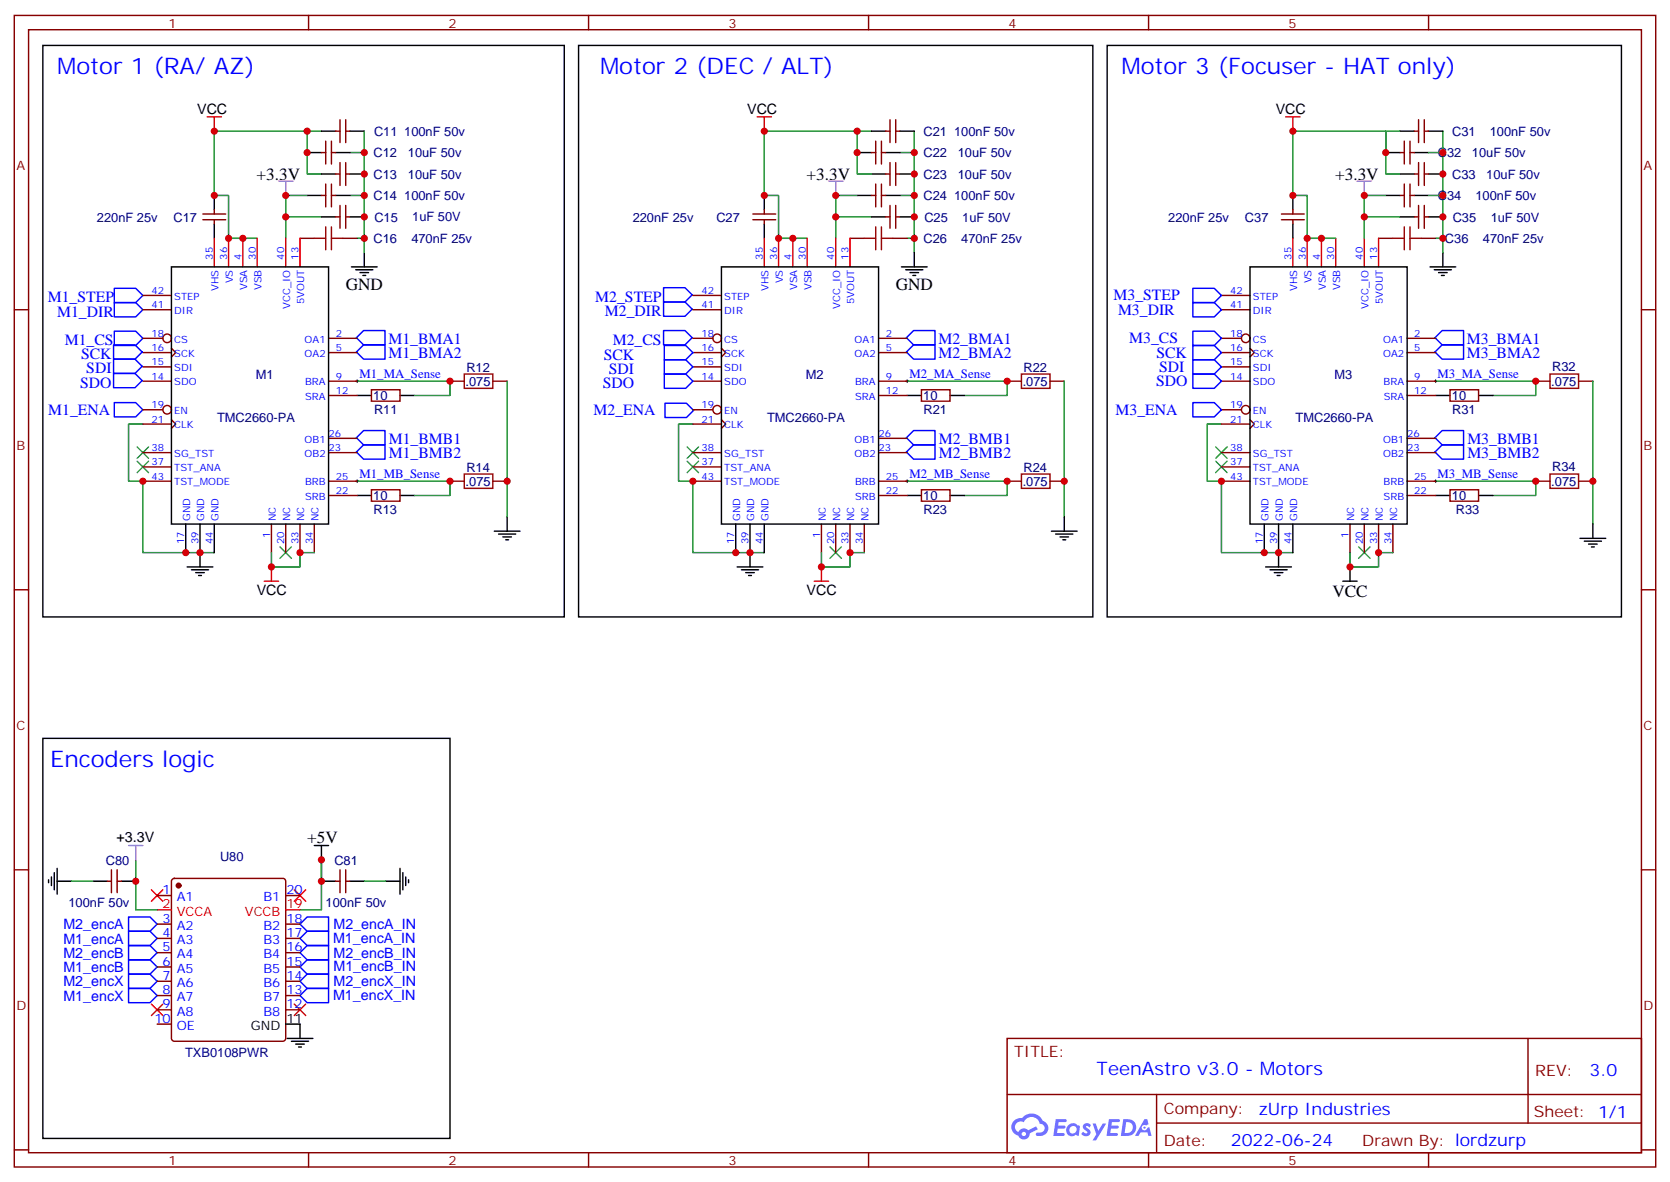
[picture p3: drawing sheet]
<svg xmlns="http://www.w3.org/2000/svg" width="412mm" height="292mm" viewBox="0 0 412 292" stroke-linecap="round" stroke-linejoin="round" font-family="sans-serif">
<g fill="none" stroke="#870000" stroke-width=".35">
<path d="M3.5 3.8h405.4v284.3h-405.4zM7.1 7.3h398.2v277.3h-398.2zM76.2 3.8v3.5M145.3 3.8v3.5M214.5 3.8v3.5M283.6 3.8v3.5M352.8 3.8v3.5M3.5 76.5h3.6M405.3 76.5h3.6M3.5 145.6h3.6M405.3 145.6h3.6M3.5 214.8h3.6"/>
<path d="M405.3 214.8h3.6M248.7 256.4h156.6v28.2h-156.6zM377.3 256.4v20.9M248.7 270.2h156.5M285.6 277.3h119.6M285.6 270.2v14.2M3.5 283.9h3.6M76.2 284.6v3.5M145.3 284.6v3.5M214.5 284.6v3.5M283.6 284.6v3.5M352.8 284.6v3.5"/>
<path d="M405.3 283.9h3.6"/>
</g>
<g fill="#5487ff">
<path d="M267.7 277.6a1.22 1.22 0 0 1 1.7 .2l-.4 .6a.47 .47 0 0 0-.3-.4 .47 .47 0 0 0-.5 .2v.1a1.3 1.3 0 0 1 1 1.7 1.39 1.39 0 0 1-2.2 0l.5-.6 .7 .5a.29 .29 0 0 0 .3-.3 .29 .29 0 0 0-.2-.3 1.04 1.04 0 0 1-.6-1.7z"/>
<path d="M260.7 276.3h2.4a.37 .37 0 0 1 .3 .4 .37 .37 0 0 1-.3 .4h-1.7l-.1 .8h1.5l.3 .4-.3 .4h-1.6l-.2 1.1h1.6a.36 .36 0 0 1 .3 .3 .36 .36 0 0 1-.3 .4h-2.5z"/>
<path d="M273.8 276.3h2.4a.37 .37 0 0 1 .4 .4 .37 .37 0 0 1-.4 .4h-1.6l-.2 .8h1.6l.3 .4-.4 .4h-1.6l-.1 1.1h1.5a.36 .36 0 0 1 .4 .3 .36 .36 0 0 1-.4 .4h-2.4z"/>
<path d="M282.6 276.3h.7l.3 1.3-.6 .3a.69 .69 0 0 0-1 .3 .69 .69 0 0 0 .4 .9 .69 .69 0 0 0 .9-.6l.5-.2 .6 2.2h-.8l-.2-.9h-1.8l-.5 .9h-.8z"/>
<path d="M269.8 277.4h.8l.6 1.8 1.1-1.8h.9l-2.6 4.2h-.8l.9-1.5z"/>
<path d="M277.4 276.3l-.6 4.2h1.3a2.11 2.11 0 0 0 2.5-2.1 2.11 2.11 0 0 0-2.5-2.1zM278.1 277.1a1.39 1.39 0 0 1 1.7 1.4 1.39 1.39 0 0 1-1.8 1.3h-.3z"/>
<path d="M263.7 277.9a1.47 1.47 0 0 0-.1 2.1 1.47 1.47 0 0 0 2.1 .2l.7 .3 .3-2.3-.2-.3h-.4a1.49 1.49 0 0 0-2.4 0zM264.4 278.3a.92 .92 0 0 1 1.5 .5 .92 .92 0 0 1-1.3 1.1 .9 .9 0 0 1-.2-1.6z"/>
<path d="M250.4 276.7a2.18 2.18 0 0 0 1.1 3.7 1.44 1.44 0 0 0 1.6 .9 1.44 1.44 0 0 0 1.2-1.4l2-1.1-.5-.7-1.9 1a1.47 1.47 0 0 0-2.4 .4 1.39 1.39 0 0 1-.7-1.9 1.39 1.39 0 0 1 2-.5 2.12 2.12 0 0 1 2.2-1.3 2.12 2.12 0 0 1 1.9 1.7 1.07 1.07 0 0 1 1.1 1 1.07 1.07 0 0 1-1 1.1h-.7a.43 .43 0 0 0-.5 .4 .43 .43 0 0 0 .4 .5 1.98 1.98 0 0 0 2.5-1.2 1.98 1.98 0 0 0-1.2-2.6 2.98 2.98 0 0 0-5.1-.6l-1.1 .1zM252.3 280a.55 .55 0 0 1 1.1 0 .55 .55 0 0 1-1.1 0z"/>
<circle cx="282.6" cy="278.4" r=".26"/>
</g>
<g fill="none" stroke="#a10000" stroke-width=".35">
<path d="M77.6 58.8h2.8M80.4 56v5.7M81.8 58.8h2.9M81.8 56v5.7M213.4 58.8h2.9M216.3 56v5.7M217.7 58.8h2.8M217.7 56v5.7M344 58.8h2.8M346.8 56v5.7M348.2 58.8h2.8M348.2 56v5.7"/>
<path d="M114.7 92.4h7v3.5h-7zM252.2 92.4h7.1v3.5h-7.1zM382.8 92.4h7v3.5h-7zM114.7 117.1h7v3.5h-7zM252.2 117.1h7.1v3.5h-7.1zM382.8 117.1h7v3.5h-7z"/>
</g>
<g fill="none" stroke="#870000" stroke-width=".35">
<path d="M79.4 37.7h1M80.4 34.9v5.6M81.8 37.7h1.1M81.8 34.9v5.6M82.9 32.4h1.1M84 29.6v5.6M85.4 32.4h1M85.4 29.6v5.6M215.2 37.7h1.1M216.3 34.9v5.6M217.7 37.7h1M217.7 34.9v5.6"/>
<path d="M218.7 32.4h1.1M219.8 29.6v5.6M221.2 32.4h1M221.2 29.6v5.6M345.7 37.7h1.1M346.8 34.9v5.6M348.2 34.9v5.6M348.2 37.7h1M349.2 32.4h1.1M350.3 29.6v5.6M351.7 29.6v5.6M351.7 32.4h1.1"/>
<path d="M50.1 54.3h5.6M50.1 52.8h5.6M52.9 51.8v1M52.9 54.3v1M74.1 58.8h3.5M79.4 48.3h1M80.4 45.4v5.7M81.8 48.3h1.1M81.8 45.4v5.7M82.9 43h1.1M82.9 53.6h1.1M84 40.1v5.7"/>
<path d="M84 50.7v5.7M84.7 58.8h3.5M85.4 43h1M85.4 53.6h1M85.4 40.1v5.7M85.4 50.7v5.7M185.9 54.3h5.7M185.9 52.8h5.7M188.7 51.8v1M188.7 54.3v1M209.9 58.8h3.5M215.2 48.3h1.1"/>
<path d="M216.3 45.4v5.7M217.7 48.3h1M217.7 45.4v5.7M218.7 43h1.1M218.7 53.6h1.1M219.8 40.1v5.7M219.8 50.7v5.7M220.5 58.8h3.5M221.2 43h1M221.2 53.6h1M221.2 40.1v5.7M221.2 50.7v5.7"/>
<path d="M316.4 54.3h5.7M316.4 52.8h5.7M319.3 51.8v1M319.3 54.3v1M340.4 58.8h3.6M345.7 48.3h1.1M346.8 45.4v5.7M348.2 45.4v5.7M348.2 48.3h1M349.2 43h1.1M349.2 53.6h1.1M350.3 40.1v5.7"/>
<path d="M350.3 50.7v5.7M351 58.8h3.5M351.7 40.1v5.7M351.7 50.7v5.7M351.7 43h1.1M351.7 53.6h1.1M35.3 76.5h7M35.3 73h7M171.1 76.5h7.1M171.1 73h7.1M301.6 76.5h7.1M301.6 73h7.1"/>
<path d="M35.3 94.1h7M35.3 90.6h7M35.3 87.1h7M35.3 83.5h4.9M42.3 86l1.1 1.1-1.1 1M81.1 94.1h7.1M81.1 87.1h7.1M81.1 83.5h7.1M81.1 97.6h7.1M91.7 96.2h7.1v2.9h-7.1zM111.1 94.1h3.6M121.7 94.1h3.5"/>
<path d="M171.1 94.1h7.1M171.1 90.6h7.1M171.1 87.1h7.1M171.1 83.5h4.9M178.2 86l1 1.1-1 1M217 94.1h7M217 87.1h7M217 83.5h7M217 97.6h7M227.5 96.2h7.1v2.9h-7.1zM248.7 94.1h3.5M259.3 94.1h3.5"/>
<path d="M301.6 94.1h7.1M301.6 90.6h7.1M301.6 87.1h7.1M301.6 83.5h5M308.7 86l1 1.1-1 1M347.5 94.1h7M347.5 87.1h7M347.5 83.5h7M347.5 97.6h7M358.1 96.2h7v2.9h-7zM379.2 94.1h3.6M389.8 94.1h3.5"/>
<path d="M35.3 118.8h7M35.3 101.2h4.9M35.3 104.7h7M35.3 115.3h7M35.3 111.8h7M42.3 103.6l1.1 1.1-1.1 1.1M81.1 118.8h7.1M81.1 111.8h7.1M81.1 108.2h7.1M111.1 118.8h3.6M121.7 118.8h3.5M171.1 118.8h7.1"/>
<path d="M171.1 101.2h4.9M171.1 104.7h7.1M171.1 115.3h7.1M171.1 111.8h7.1M178.2 103.6l1 1.1-1 1.1M217 118.8h7M217 111.8h7M217 108.2h7M248.7 118.8h3.5M259.3 118.8h3.5M301.6 118.8h7.1M301.6 101.2h5"/>
<path d="M301.6 104.7h7.1M301.6 115.3h7.1M301.6 111.8h7.1M308.7 103.6l1 1.1-1 1.1M347.5 118.8h7M347.5 111.8h7M347.5 108.2h7M379.2 118.8h3.6M389.8 118.8h3.5M67 129.4v7.1M70.6 129.4v7.1M74.1 129.4v7.1"/>
<path d="M77.6 129.4v7.1M81.1 122.3h7.1M91.7 120.9h7.1v2.9h-7.1zM202.8 129.4v7.1M206.4 129.4v7.1M209.9 129.4v7.1M213.4 129.4v7.1M217 122.3h7M227.5 120.9h7.1v2.9h-7.1zM333.4 129.4v7.1M336.9 129.4v7.1M340.4 129.4v7.1"/>
<path d="M344 129.4v7.1M347.5 122.3h7M358.1 120.9h7v2.9h-7zM26.5 217.6h1M27.5 214.8v5.6M28.9 217.6h1.1M28.9 214.8v5.6M42.6 217.1l.4-.2h26.8a.71 .71 0 0 1 .8 .7v38.8a.76 .76 0 0 1-.8 .7h-26.8a.76 .76 0 0 1-.7-.7v-38.8zM82.9 217.6h1.1M84 214.8v5.6M85.4 214.8v5.6M85.4 217.6h1"/>
<path d="M38.8 221.1h3.5M38.8 228.2h3.5M38.8 231.7h3.5M38.8 235.2h3.5M38.8 238.8h3.5M70.6 221.1h3.5M70.6 228.2h3.5M70.6 231.7h3.5M70.6 235.2h3.5M70.6 238.8h3.5M38.8 242.3h3.5M38.8 245.8h3.5"/>
<path d="M38.8 249.3h3.5M38.8 252.9h3.5M70.6 242.3h3.5M70.6 245.8h3.5M70.6 249.3h3.5"/>
<circle cx="41.3" cy="83.5" r="1.06"/>
<circle cx="177.1" cy="83.5" r="1.06"/>
<circle cx="307.6" cy="83.5" r="1.06"/>
<circle cx="41.3" cy="101.2" r="1.06"/>
<circle cx="177.1" cy="101.2" r="1.06"/>
<circle cx="307.6" cy="101.2" r="1.06"/>
</g>
<g fill="none" stroke="#000" stroke-width=".35">
<path d="M10.6 11.2h128.7v141.1h-128.7zM142.9 11.2h127v141.1h-127zM273.4 11.2h127v141.1h-127zM75.8 37.7h3.6M79.4 32.4h3.5M82.9 37.7h3.5M86.4 32.4h3.6M211.7 37.7h3.5M215.2 32.4h3.5M218.7 37.7h3.5M222.2 32.4h3.6M342.2 37.7h3.5"/>
<path d="M345.7 32.4h3.5M349.2 37.7h3.6M352.8 32.4h3.5M52.9 48.3v3.5M52.9 55.3v3.5M75.8 48.3h3.6M79.4 43h3.5M79.4 53.6h3.5M82.9 48.3h3.5M86.4 43h3.6M86.4 53.6h3.6M188.7 48.3v3.5"/>
<path d="M188.7 55.3v3.5M211.7 48.3h3.5M215.2 43h3.5M215.2 53.6h3.5M218.7 48.3h3.5M222.2 43h3.6M222.2 53.6h3.6M319.3 48.3v3.5M319.3 55.3v3.5M342.2 48.3h3.5M345.7 43h3.5M345.7 53.6h3.5"/>
<path d="M349.2 48.3h3.6M352.8 43h3.5M352.8 53.6h3.5M42.3 65.9h38.8v63.5h-38.8zM86.8 65.9h6.3M87.8 66.6h4.3M88.9 67.3h2.1M89.6 68h.7M90 62.4v3.5M178.2 65.9h38.8v63.5h-38.8zM222.6 65.9h6.4M223.7 66.6h4.2"/>
<path d="M224.7 67.3h2.1M225.4 68h.7M225.8 62.4v3.5M308.7 65.9h38.8v63.5h-38.8zM353.1 65.9h6.4M354.2 66.6h4.2M355.2 67.3h2.2M356 68h.7M356.3 62.4v3.5M88.2 97.6h3.5M98.8 97.6h3.5M224 97.6h3.5"/>
<path d="M234.6 97.6h3.5M354.5 97.6h3.6M365.1 97.6h3.6M45.9 129.4v7.1M46.2 140h6.4M49.4 129.4v10.6M52.9 129.4v7.1M88.2 122.3h3.5M98.8 122.3h3.5M122.1 131.2h6.3M123.1 131.9h4.3M124.2 132.6h2.1"/>
<path d="M124.9 133.3h.7M125.2 127.6v3.6M181.7 129.4v7.1M182 140h6.4M185.2 129.4v10.6M188.7 129.4v7.1M224 122.3h3.5M234.6 122.3h3.5M259.6 131.2h6.4M260.7 131.9h4.2M261.8 132.6h2.1M262.5 133.3h.7"/>
<path d="M262.8 127.6v3.6M312.2 129.4v7.1M312.6 140h6.3M315.7 129.4v10.6M319.3 129.4v7.1M333.4 140v3.5M354.5 122.3h3.6M365.1 122.3h3.6M390.2 132.9h6.3M391.2 133.6h4.3M392.3 134.3h2.1M393 135h.7"/>
<path d="M393.3 129.4v3.5M47.3 140.7h4.2M48.3 141.4h2.1M49 142.1h.7M183.1 140.7h4.2M184.1 141.4h2.2M184.9 142.1h.7M313.6 140.7h4.3M314.7 141.4h2.1M315.4 142.1h.7M331.6 143.5h3.5M10.6 182.3h100.5v98.8h-100.5z"/>
<path d="M12 217.2v.7M12.7 216.5v2.2M13.4 215.5v4.2M14.1 217.6h3.5M14.1 214.4v6.4M22.9 217.6h3.6M30 217.6h3.5M77.6 208.8h3.5M79.4 217.6h3.5M79.4 208.8v3.5M86.4 217.6h3.6M95.2 217.6h3.6"/>
<path d="M98.8 214.4v6.4M99.5 215.5v4.2M100.2 216.5v2.2M100.9 217.2v.7M70.6 252.9h3.5v3.5M70.9 256.4h6.4M72 257.1h4.2M73 257.8h2.1M73.7 258.5h.7"/>
</g>
<g fill="none" stroke="#008700" stroke-width=".35">
<path d="M75.8 32.4h3.6M86.4 37.7h3.6M90 32.4v30M211.7 32.4h3.5M222.2 37.7h3.6M225.8 32.4v26.4M345.7 32.4h-3.5v5.3M352.8 37.7h3.5M356.3 32.4v26.4M70.6 53.6h8.8M75.8 48.3h-5.2v10.5M79.4 43h-3.6v-10.6h-22.9v15.9h3.5v10.5h7.1"/>
<path d="M86.4 48.3h3.6M88.2 58.8h1.8M206.4 53.6h8.8M211.7 48.3h-5.3v10.5M215.2 43h-3.5v-10.6h-23v15.9h3.6v10.5h7M222.2 48.3h3.6M224 58.8h1.8v3.6M336.9 53.6h8.8M342.2 48.3h-5.3v10.5M345.7 43h-3.5v-10.6h-22.9v15.9h3.5v10.5h7M352.8 48.3h3.5M354.5 58.8h1.8v3.6"/>
<path d="M88.2 94.1h22.9v3.5h-8.8M125.2 94.1v33.5M224 94.1h24.7v3.5h-10.6M262.8 94.1v33.5M354.5 94.1h24.7v3.5h-10.5M393.3 94.1v35.3M35.3 104.7h-3.6v14.1h3.6v17.7h17.6M88.2 118.8h22.9v3.5h-8.8M171.1 104.7h-3.5v14.1h3.5v17.7h17.6M224 118.8h24.7v3.5h-10.6M301.6 104.7h-3.5v14.1h3.5v17.7h17.7M354.5 118.8h24.7v3.5h-10.5"/>
<path d="M67 136.5v3.5h7.1v-3.5h3.5M202.8 136.5v3.5h7.1v-3.5h3.5M333.4 136.5v3.5h7v-3.5h3.6M17.6 217.6h5.3M33.5 212.3v12.3h5.3M79.4 217.6v-5.3v12.3h-5.3M90 217.6h5.2"/>
</g>
<g fill="none" stroke="#f00" stroke-width=".35">
<path d="M51.2 28.9h3.5M52.9 28.9v3.5M187 28.9h3.5M188.7 28.9v3.5M317.5 28.9h3.5M319.3 28.9v3.5M52.9 58.8v7.1M56.4 58.8v7.1M60 58.8v7.1M63.5 58.8v7.1M70.6 58.8v7.1M74.1 58.8v7.1"/>
<path d="M188.7 58.8v7.1M192.3 58.8v7.1M195.8 58.8v7.1M199.3 58.8v7.1M206.4 58.8v7.1M209.9 58.8v7.1M319.3 58.8v7.1M322.8 58.8v7.1M326.3 58.8v7.1M329.8 58.8v7.1M336.9 58.8v7.1M340.4 58.8v7.1"/>
<path d="M67 140v3.5M202.8 140v3.5M65.3 143.5h3.5M201.1 143.5h3.5M37.4 219.7l2.8 2.8M40.2 219.7l-2.8 2.8M72.7 219.7l2.8 2.8M75.5 219.7l-2.8 2.8M38.8 224.6h3.5M70.6 224.6h3.5M37.4 247.9l2.8 2.9M40.2 247.9l-2.8 2.9"/>
<path d="M72.7 247.9l2.8 2.9M75.5 247.9l-2.8 2.9"/>
</g>
<path d="M87.8 94.1h.7M88.2 93.8v.7M223.7 94.1h.7M224 93.8v.7M354.2 94.1h.7M354.5 93.8v.7M87.8 118.8h.7M88.2 118.5v.7M223.7 118.8h.7M224 118.5v.7M354.2 118.8h.7M354.5 118.5v.7" fill="none" stroke="#000" stroke-width=".25"/>
<path d="M68.8 44.7h3.5M70.6 44.7v3.6M204.6 44.7h3.5M206.4 44.7v3.6M335.1 44.7h3.6M336.9 44.7v3.6M31.7 208.8h3.6M33.5 208.8v3.5" fill="none" stroke="#f0f" stroke-width=".35"/>
<g fill="none" stroke="#3c3" stroke-width=".35">
<path d="M33.9 113.9l2.8 2.8M33.9 110.3l2.8 2.9M36.7 113.9l-2.8 2.8M36.7 110.3l-2.8 2.9M169.7 110.3l2.8 2.9M169.7 113.9l2.8 2.8M172.5 110.3l-2.8 2.9M172.5 113.9l-2.8 2.8M300.2 110.3l2.8 2.9M300.2 113.9l2.8 2.8M303 110.3l-2.8 2.9M303 113.9l-2.8 2.8"/>
<path d="M69.1 135l2.9 2.9M72 135l-2.9 2.9M205 135l2.8 2.9M207.8 135l-2.8 2.9M335.5 135l2.8 2.9M338.3 135l-2.8 2.9"/>
</g>
<g fill="none" stroke="#00f" stroke-width=".35">
<path d="M28.2 74.7h5.3l1.8 1.8-1.8 1.7h-5.3zM28.2 71.2h5.3l1.8 1.8-1.8 1.7h-5.3zM163.9 74.6h5.3l1.7 1.7-1.7 1.8h-5.3zM163.9 71h5.3l1.7 1.8-1.7 1.8h-5.3zM294.6 71.2h5.3l1.7 1.8-1.7 1.7h-5.3zM294.6 74.7h5.3l1.7 1.8-1.7 1.7h-5.3zM28 92.2h5.3l1.8 1.8-1.8 1.7h-5.3zM28 88.7h5.3l1.8 1.7-1.8 1.8h-5.3zM28 85.1h5.3l1.8 1.8-1.8 1.8h-5.3zM28.2 99.4h5.3l1.8 1.8-1.8 1.7h-5.3zM28.2 81.8h5.3l1.8 1.7-1.8 1.8h-5.3zM88 83.4l1.8-1.8h5.3v3.5h-5.3z"/>
<path d="M89.8 85.1h5.3v3.6h-5.3l-1.8-1.8zM163.9 81.6h5.3l1.7 1.8-1.7 1.7h-5.3zM164 85.3h5.3l1.8 1.8-1.8 1.7h-5.3zM164 88.8h5.3l1.8 1.8-1.8 1.8h-5.3zM164 92.4h5.3l1.8 1.7-1.8 1.8h-5.3zM164.2 99.6h5.3l1.8 1.7-1.8 1.8h-5.3zM223.8 83.4l1.8-1.8h5.3v3.5h-5.3zM225.6 85.1h5.3v3.6h-5.3l-1.8-1.8zM294.6 81.8h5.3l1.7 1.7-1.7 1.8h-5.3zM294.6 85.3h5.3l1.7 1.8-1.7 1.7h-5.3zM294.6 88.8h5.3l1.7 1.8-1.7 1.8h-5.3zM294.6 92.4h5.3l1.7 1.7-1.7 1.8h-5.3z"/>
<path d="M294.6 99.4h5.3l1.7 1.8-1.7 1.7h-5.3zM354.4 86.9l1.7-1.8h5.3v3.6h-5.3zM356.1 81.6h5.3v3.5h-5.3l-1.7-1.7zM88 111.6l1.8-1.8h5.3v3.6h-5.3zM88 108.1l1.8-1.8h5.3v3.5h-5.3zM223.8 108.1l1.8-1.8h5.3v3.5h-5.3zM223.8 111.6l1.8-1.8h5.3v3.6h-5.3zM354.4 111.6l1.7-1.8h5.3v3.6h-5.3zM356.1 106.3h5.3v3.5h-5.3l-1.7-1.7zM31.7 233.5h5.3l1.8 1.7-1.8 1.8h-5.3zM31.7 237h5.3l1.8 1.8-1.8 1.7h-5.3zM31.7 226.4h5.3l1.8 1.8-1.8 1.7h-5.3z"/>
<path d="M31.7 229.9h5.3l1.8 1.8-1.8 1.8h-5.3zM74.1 238.8l1.7-1.8h5.3v3.5h-5.3zM74.1 235.2l1.7-1.7h5.3v3.5h-5.3zM74.1 228.2l1.7-1.8h5.3v3.5h-5.3zM75.8 229.9h5.3v3.6h-5.3l-1.7-1.8zM31.7 240.5h5.3l1.8 1.8-1.8 1.8h-5.3zM31.7 244.1h5.3l1.8 1.7-1.8 1.8h-5.3zM74.1 242.3l1.7-1.8h5.3v3.6h-5.3zM75.8 244.1h5.3v3.5h-5.3l-1.7-1.8z"/>
</g>
<circle cx="44.1" cy="218.7" r=".53" fill="#870000" stroke="#870000" stroke-width=".35"/>
<g fill="#c00">
<circle cx="111.1" cy="118.8" r=".88"/>
<circle cx="125.2" cy="118.8" r=".88"/>
<circle cx="111.1" cy="94.1" r=".88"/>
<circle cx="248.7" cy="94.1" r=".88"/>
<circle cx="248.7" cy="118.8" r=".88"/>
<circle cx="262.8" cy="118.8" r=".88"/>
<circle cx="379.2" cy="118.8" r=".88"/>
<circle cx="393.3" cy="118.8" r=".88"/>
<circle cx="379.2" cy="94.1" r=".88"/>
<circle cx="319.3" cy="32.4" r=".88"/>
<circle cx="202.8" cy="140" r=".88"/>
<circle cx="67" cy="140" r=".88"/>
<circle cx="188.7" cy="32.4" r=".88"/>
<circle cx="52.9" cy="32.4" r=".88"/>
<circle cx="301.6" cy="118.8" r=".88"/>
<circle cx="312.2" cy="136.5" r=".88"/>
<circle cx="315.7" cy="136.5" r=".88"/>
<circle cx="333.4" cy="140" r=".88"/>
<circle cx="340.4" cy="136.5" r=".88"/>
<circle cx="326.3" cy="58.8" r=".88"/>
<circle cx="322.8" cy="58.8" r=".88"/>
<circle cx="319.3" cy="48.3" r=".88"/>
<circle cx="356.3" cy="58.8" r=".88"/>
<circle cx="356.3" cy="53.6" r=".88"/>
<circle cx="336.9" cy="53.6" r=".88"/>
<circle cx="336.9" cy="48.3" r=".88"/>
<circle cx="356.3" cy="48.3" r=".88"/>
<circle cx="356.3" cy="43" r=".88"/>
<circle cx="342.2" cy="37.7" r=".88"/>
<circle cx="356.3" cy="37.7" r=".88"/>
<circle cx="206.4" cy="48.3" r=".88"/>
<circle cx="225.8" cy="48.3" r=".88"/>
<circle cx="225.8" cy="37.7" r=".88"/>
<circle cx="211.7" cy="32.4" r=".88"/>
<circle cx="211.7" cy="37.7" r=".88"/>
<circle cx="225.8" cy="43" r=".88"/>
<circle cx="206.4" cy="53.6" r=".88"/>
<circle cx="225.8" cy="53.6" r=".88"/>
<circle cx="225.8" cy="58.8" r=".88"/>
<circle cx="75.8" cy="32.4" r=".88"/>
<circle cx="75.8" cy="37.7" r=".88"/>
<circle cx="70.6" cy="53.6" r=".88"/>
<circle cx="70.6" cy="48.3" r=".88"/>
<circle cx="90" cy="37.7" r=".88"/>
<circle cx="90" cy="48.3" r=".88"/>
<circle cx="90" cy="58.8" r=".88"/>
<circle cx="90" cy="53.6" r=".88"/>
<circle cx="90" cy="43" r=".88"/>
<circle cx="52.9" cy="48.3" r=".88"/>
<circle cx="56.4" cy="58.8" r=".88"/>
<circle cx="60" cy="58.8" r=".88"/>
<circle cx="188.7" cy="48.3" r=".88"/>
<circle cx="192.3" cy="58.8" r=".88"/>
<circle cx="195.8" cy="58.8" r=".88"/>
<circle cx="49.4" cy="136.5" r=".88"/>
<circle cx="45.9" cy="136.5" r=".88"/>
<circle cx="35.3" cy="118.8" r=".88"/>
<circle cx="171.1" cy="118.8" r=".88"/>
<circle cx="181.7" cy="136.5" r=".88"/>
<circle cx="185.2" cy="136.5" r=".88"/>
<circle cx="74.1" cy="136.5" r=".88"/>
<circle cx="209.9" cy="136.5" r=".88"/>
<circle cx="79.4" cy="212.3" r=".88"/>
<circle cx="79.4" cy="217.6" r=".88"/>
<circle cx="33.5" cy="217.6" r=".88"/>
</g>
<g font-size="5.6" fill="#00f">
<text x="14.1" y="18.3">Motor 1 (RA/ AZ)</text>
<text x="148.2" y="18.3">Motor 2 (DEC / ALT)</text>
<text x="276.9" y="18.3">Motor 3 (Focuser - HAT only)</text>
<text x="12.3" y="189.4">Encoders logic</text>
</g>
<text font-size="4.6" fill="#00f" x="270.8" y="265.4">TeenAstro v3.0 - Motors</text>
<g font-size="4.2">
<text x="63.4" y="44.4">+3.3V</text>
<text x="199.2" y="44.4">+3.3V</text>
<text x="329.7" y="44.4">+3.3V</text>
<text x="85.4" y="71.5">GND</text>
<text x="221.2" y="71.5">GND</text>
<text x="329" y="147.5">VCC</text>
<text x="75.8" y="208.1">+5V</text>
</g>
<g font-size="4.2" fill="#00f">
<text x="392.5" y="265.7">3.0</text>
<text x="310.9" y="275.2">zUrp Industries</text>
<text x="304" y="283">2022-06-24</text>
</g>
<g font-size="3.9" fill="#00f">
<text x="11.8" y="74.7">M1_STEP</text>
<text x="147" y="74.5">M2_STEP</text>
<text x="275" y="74.2">M3_STEP</text>
<text x="276.1" y="77.7">M3_DIR</text>
<text x="14.1" y="78.2">M1_DIR</text>
<text x="149.4" y="78">M2_DIR</text>
<text x="16" y="85.3">M1_CS</text>
<text x="20" y="88.6">SCK</text>
<text x="95.9" y="84.9">M1_BMA1</text>
<text x="95.9" y="88.4">M1_BMA2</text>
<text x="149.1" y="88.8">SCK</text>
<text x="151.3" y="85.1">M2_CS</text>
<text x="231.7" y="84.9">M2_BMA1</text>
<text x="231.7" y="88.4">M2_BMA2</text>
<text x="278.9" y="84.8">M3_CS</text>
<text x="285.6" y="88.3">SCK</text>
<text x="362.3" y="84.9">M3_BMA1</text>
<text x="362.3" y="88.4">M3_BMA2</text>
<text x="19.8" y="95.7">SDO</text>
<text x="21.3" y="92.2">SDI</text>
<text x="148.9" y="95.8">SDO</text>
<text x="150.3" y="92.3">SDI</text>
<text x="285.5" y="95.4">SDO</text>
<text x="286.3" y="91.8">SDI</text>
<text x="11.9" y="102.4">M1_ENA</text>
<text x="146.6" y="102.4">M2_ENA</text>
<text x="275.5" y="102.4">M3_ENA</text>
<text x="96" y="113.1">M1_BMB2</text>
<text x="96" y="109.6">M1_BMB1</text>
<text x="231.8" y="109.6">M2_BMB1</text>
<text x="231.8" y="113.1">M2_BMB2</text>
<text x="362.4" y="113.1">M3_BMB2</text>
<text x="362.4" y="109.6">M3_BMB1</text>
</g>
<g font-size="3.9" fill="#800">
<text x="250.5" y="261">TITLE:</text>
<text x="379.1" y="265.7">REV:</text>
<text x="287.4" y="275.2">Company:</text>
<text x="378.7" y="275.8">Sheet: 1/1</text>
<text x="287.4" y="282.9">Date:</text>
<text x="336.4" y="282.9">Drawn By: lordzurp</text>
</g>
<g font-size="3.5">
<text x="48.7" y="28.2">VCC</text>
<text x="184.5" y="28.2">VCC</text>
<text x="315" y="28.2">VCC</text>
<text x="63.4" y="146.9">VCC</text>
<text x="199.2" y="146.8">VCC</text>
<text x="28.8" y="207.8">+3.3V</text>
</g>
<g font-size="3.5" fill="#00f">
<text x="15.6" y="229.5">M2_encA</text>
<text x="15.6" y="233">M1_encA</text>
<text x="82.2" y="232.7">M1_encA_IN</text>
<text x="82.3" y="229.5">M2_encA_IN</text>
<text x="15.6" y="236.5">M2_encB</text>
<text x="82.3" y="236.5">M2_encB_IN</text>
<text x="82.4" y="239.8">M1_encB_IN</text>
<text x="15.6" y="243.6">M2_encX</text>
<text x="15.6" y="240">M1_encB</text>
<text x="82.3" y="243.6">M2_encX_IN</text>
<text x="15.6" y="247.1">M1_encX</text>
<text x="82.2" y="246.8">M1_encX_IN</text>
</g>
<g font-size="3.2" fill="#800">
<text x="41.6" y="6.8">1</text>
<text x="110.8" y="6.8">2</text>
<text x="179.9" y="6.8">3</text>
<text x="249.1" y="6.8">4</text>
<text x="318.2" y="6.8">5</text>
<text x="4.1" y="41.9">A</text>
<text x="405.9" y="41.9">A</text>
<text x="4.1" y="111.1">B</text>
<text x="405.9" y="111.1">B</text>
<text x="4.1" y="180.2">C</text>
<text x="405.9" y="180.2">C</text>
<text x="4.1" y="249.3">D</text>
<text x="405.9" y="249.3">D</text>
<text x="41.6" y="287.6">1</text>
<text x="110.8" y="287.6">2</text>
<text x="179.9" y="287.6">3</text>
<text x="249.1" y="287.6">4</text>
<text x="318.2" y="287.6">5</text>
</g>
<g font-size="3.2" fill="#000080">
<text x="92.4" y="33.5">C11</text>
<text x="99.8" y="33.5">100nF 50v</text>
<text x="228.1" y="33.6">C21</text>
<text x="235.6" y="33.6">100nF 50v</text>
<text x="358.6" y="33.5">C31</text>
<text x="367.9" y="33.5">100nF 50v</text>
<text x="92.2" y="38.8">C12</text>
<text x="100.7" y="38.8">10uF 50v</text>
<text x="228.1" y="38.8">C22</text>
<text x="236.5" y="38.9">10uF 50v</text>
<text x="355.1" y="38.8">C32</text>
<text x="363.5" y="38.8">10uF 50v</text>
<text x="92.2" y="44.1">C13</text>
<text x="100.7" y="44.1">10uF 50v</text>
<text x="228.1" y="44.1">C23</text>
<text x="236.5" y="44.1">10uF 50v</text>
<text x="358.6" y="44.1">C33</text>
<text x="367" y="44.1">10uF 50v</text>
<text x="92.2" y="49.4">C14</text>
<text x="99.8" y="49.4">100nF 50v</text>
<text x="228.1" y="49.4">C24</text>
<text x="235.6" y="49.4">100nF 50v</text>
<text x="355.1" y="49.4">C34</text>
<text x="364.3" y="49.4">100nF 50v</text>
<text x="23.9" y="54.7">220nF 25v</text>
<text x="42.8" y="54.7">C17</text>
<text x="92.2" y="60">C16</text>
<text x="92.4" y="54.7">C15</text>
<text x="101.6" y="60">470nF 25v</text>
<text x="101.8" y="54.7">1uF 50V</text>
<text x="156.2" y="54.7">220nF 25v</text>
<text x="176.9" y="54.7">C27</text>
<text x="228.1" y="60">C26</text>
<text x="228.3" y="54.7">C25</text>
<text x="237.6" y="54.7">1uF 50V</text>
<text x="288.5" y="54.7">220nF 25v</text>
<text x="307.4" y="54.7">C37</text>
<text x="356.8" y="60">C36</text>
<text x="358.7" y="54.7">C35</text>
<text x="366.2" y="60">470nF 25v</text>
<text x="368.1" y="54.7">1uF 50V</text>
<text x="237.4" y="60">470nF 25v</text>
<text x="63.2" y="93.5">M1</text>
<text x="115" y="95.3">.075</text>
<text x="115.2" y="91.7">R12</text>
<text x="199" y="93.5">M2</text>
<text x="252.6" y="95.2">.075</text>
<text x="252.7" y="91.7">R22</text>
<text x="329.5" y="93.5">M3</text>
<text x="383.1" y="95.2">.075</text>
<text x="383.3" y="91.7">R32</text>
<text x="92.2" y="98.8">10</text>
<text x="228" y="98.8">10</text>
<text x="358.5" y="98.8">10</text>
<text x="53.6" y="104.1">TMC2660-PA</text>
<text x="92.4" y="102.3">R11</text>
<text x="189.4" y="104.1">TMC2660-PA</text>
<text x="228.1" y="102.3">R21</text>
<text x="320" y="104.1">TMC2660-PA</text>
<text x="358.6" y="102.3">R31</text>
<text x="115" y="120">.075</text>
<text x="115.2" y="116.4">R14</text>
<text x="252.6" y="119.9">.075</text>
<text x="252.7" y="116.4">R24</text>
<text x="383.1" y="119.9">.075</text>
<text x="383.3" y="116.4">R34</text>
<text x="92.2" y="123.5">10</text>
<text x="228" y="123.5">10</text>
<text x="358.5" y="123.5">10</text>
<text x="92.2" y="127">R13</text>
<text x="228.1" y="127">R23</text>
<text x="359.5" y="127">R33</text>
<text x="26.1" y="213.5">C80</text>
<text x="54.3" y="212.6">U80</text>
<text x="82.6" y="213.5">C81</text>
<text x="16.9" y="224">100nF 50v</text>
<text x="80.4" y="224">100nF 50v</text>
<text x="45.7" y="261.1">TXB0108PWR</text>
</g>
<g font-size="3.2" fill="#00f">
<text x="88.8" y="93.2">M1_MA_Sense</text>
<text x="224.6" y="93.2">M2_MA_Sense</text>
<text x="355" y="93.3">M3_MA_Sense</text>
<text x="88.8" y="117.9">M1_MB_Sense</text>
<text x="224.6" y="117.9">M2_MB_Sense</text>
<text x="355" y="118">M3_MB_Sense</text>
<text x="40.1" y="220.8">1</text>
<text x="70.7" y="220.8">20</text>
<text x="40.1" y="227.8">3</text>
<text x="43.6" y="222.5">A1</text>
<text x="65.1" y="222.5">B1</text>
<text x="70.7" y="227.8">18</text>
<text x="40.1" y="231.4">4</text>
<text x="43.6" y="229.6">A2</text>
<text x="43.6" y="233.1">A3</text>
<text x="65.1" y="233.1">B3</text>
<text x="65.1" y="229.6">B2</text>
<text x="70.7" y="231.4">17</text>
<text x="40.1" y="234.9">5</text>
<text x="40.1" y="238.4">6</text>
<text x="43.6" y="236.6">A4</text>
<text x="65.1" y="236.6">B4</text>
<text x="70.7" y="238.4">15</text>
<text x="70.7" y="234.9">16</text>
<text x="40.1" y="241.9">7</text>
<text x="40.1" y="245.5">8</text>
<text x="43.6" y="240.2">A5</text>
<text x="43.6" y="243.7">A6</text>
<text x="65.1" y="243.7">B6</text>
<text x="65.1" y="240.2">B5</text>
<text x="70.7" y="245.5">13</text>
<text x="70.7" y="241.9">14</text>
<text x="40.1" y="249">9</text>
<text x="43.6" y="247.2">A7</text>
<text x="43.6" y="250.8">A8</text>
<text x="65.1" y="250.8">B8</text>
<text x="65.1" y="247.2">B7</text>
<text x="70.7" y="249">12</text>
<text x="38.1" y="252.5">10</text>
<text x="43.6" y="254.3">OE</text>
</g>
<g font-size="3.2" fill="#f00">
<text x="40.1" y="224.3">2</text>
<text x="43.6" y="226.1">VCCA</text>
<text x="60.5" y="226.1">VCCB</text>
<text x="70.7" y="224.3">19</text>
</g>
<g font-size="3.2">
<text x="62" y="254.3">GND</text>
<text x="70.7" y="252.5">11</text>
</g>
<g font-size="2.5" fill="#00f">
<text x="52.6" y="64.1" transform="rotate(-90 52.6 64.1)">35</text>
<text x="56.1" y="64.1" transform="rotate(-90 56.1 64.1)">36</text>
<text x="59.6" y="64.1" transform="rotate(-90 59.6 64.1)">4</text>
<text x="63.1" y="64.1" transform="rotate(-90 63.1 64.1)">30</text>
<text x="70.2" y="64.1" transform="rotate(-90 70.2 64.1)">40</text>
<text x="73.7" y="64.1" transform="rotate(-90 73.7 64.1)">13</text>
<text x="188.4" y="64.1" transform="rotate(-90 188.4 64.1)">35</text>
<text x="191.9" y="64.1" transform="rotate(-90 191.9 64.1)">36</text>
<text x="195.4" y="64.1" transform="rotate(-90 195.4 64.1)">4</text>
<text x="199" y="64.1" transform="rotate(-90 199 64.1)">30</text>
<text x="206" y="64.1" transform="rotate(-90 206 64.1)">40</text>
<text x="209.5" y="64.1" transform="rotate(-90 209.5 64.1)">13</text>
<text x="318.9" y="64.1" transform="rotate(-90 318.9 64.1)">35</text>
<text x="322.4" y="64.1" transform="rotate(-90 322.4 64.1)">36</text>
<text x="326" y="64.1" transform="rotate(-90 326 64.1)">4</text>
<text x="329.5" y="64.1" transform="rotate(-90 329.5 64.1)">30</text>
<text x="336.5" y="64.1" transform="rotate(-90 336.5 64.1)">40</text>
<text x="340.1" y="64.1" transform="rotate(-90 340.1 64.1)">13</text>
<text x="54" y="71.8" transform="rotate(-90 54 71.8)">VHS</text>
<text x="57.5" y="70" transform="rotate(-90 57.5 70)">VS</text>
<text x="61" y="71.7" transform="rotate(-90 61 71.7)">VSA</text>
<text x="64.6" y="71.7" transform="rotate(-90 64.6 71.7)">VSB</text>
<text x="189.8" y="71.8" transform="rotate(-90 189.8 71.8)">VHS</text>
<text x="193.3" y="70" transform="rotate(-90 193.3 70)">VS</text>
<text x="196.8" y="71.7" transform="rotate(-90 196.8 71.7)">VSA</text>
<text x="200.4" y="71.7" transform="rotate(-90 200.4 71.7)">VSB</text>
<text x="320.3" y="71.8" transform="rotate(-90 320.3 71.8)">VHS</text>
<text x="323.8" y="70" transform="rotate(-90 323.8 70)">VS</text>
<text x="327.4" y="71.7" transform="rotate(-90 327.4 71.7)">VSA</text>
<text x="330.9" y="71.7" transform="rotate(-90 330.9 71.7)">VSB</text>
<text x="37.4" y="76.1">41</text>
<text x="37.4" y="72.6">42</text>
<text x="43" y="77.5">DIR</text>
<text x="43" y="74">STEP</text>
<text x="71.6" y="76.3" transform="rotate(-90 71.6 76.3)">VCC_IO</text>
<text x="75.1" y="75.1" transform="rotate(-90 75.1 75.1)">5VOUT</text>
<text x="173.3" y="76.1">41</text>
<text x="173.3" y="72.6">42</text>
<text x="178.9" y="77.5">DIR</text>
<text x="178.9" y="74">STEP</text>
<text x="207.4" y="76.3" transform="rotate(-90 207.4 76.3)">VCC_IO</text>
<text x="211" y="75.1" transform="rotate(-90 211 75.1)">5VOUT</text>
<text x="303.8" y="76.1">41</text>
<text x="303.8" y="72.6">42</text>
<text x="309.4" y="77.5">DIR</text>
<text x="309.4" y="74">STEP</text>
<text x="338" y="76.3" transform="rotate(-90 338 76.3)">VCC_IO</text>
<text x="341.5" y="75.1" transform="rotate(-90 341.5 75.1)">5VOUT</text>
<text x="37.4" y="83.2">18</text>
<text x="82.9" y="83.2">2</text>
<text x="173.3" y="83.2">18</text>
<text x="218.7" y="83.2">2</text>
<text x="303.8" y="83.2">18</text>
<text x="349.2" y="83.2">2</text>
<text x="37.4" y="86.7">16</text>
<text x="43" y="88.1">SCK</text>
<text x="43" y="84.6">CS</text>
<text x="75.2" y="84.6">OA1</text>
<text x="75.2" y="88.1">OA2</text>
<text x="82.9" y="86.7">5</text>
<text x="173.3" y="86.7">16</text>
<text x="178.9" y="88.1">SCK</text>
<text x="178.9" y="84.6">CS</text>
<text x="211.1" y="84.6">OA1</text>
<text x="211.1" y="88.1">OA2</text>
<text x="218.7" y="86.7">5</text>
<text x="303.8" y="86.7">16</text>
<text x="309.4" y="88.1">SCK</text>
<text x="309.4" y="84.6">CS</text>
<text x="341.6" y="84.6">OA1</text>
<text x="341.6" y="88.1">OA2</text>
<text x="349.2" y="86.7">5</text>
<text x="37.4" y="90.2">15</text>
<text x="37.4" y="93.8">14</text>
<text x="43" y="91.7">SDI</text>
<text x="43" y="95.2">SDO</text>
<text x="75.3" y="95.2">BRA</text>
<text x="82.9" y="93.8">9</text>
<text x="173.3" y="90.2">15</text>
<text x="173.3" y="93.8">14</text>
<text x="178.9" y="91.7">SDI</text>
<text x="178.9" y="95.2">SDO</text>
<text x="211.2" y="95.2">BRA</text>
<text x="218.7" y="93.8">9</text>
<text x="303.8" y="90.2">15</text>
<text x="303.8" y="93.8">14</text>
<text x="309.4" y="91.7">SDI</text>
<text x="309.4" y="95.2">SDO</text>
<text x="341.7" y="95.2">BRA</text>
<text x="349.2" y="93.8">9</text>
<text x="37.4" y="100.8">19</text>
<text x="75.3" y="98.7">SRA</text>
<text x="82.9" y="97.3">12</text>
<text x="173.3" y="100.8">19</text>
<text x="211.2" y="98.7">SRA</text>
<text x="218.7" y="97.3">12</text>
<text x="303.8" y="100.8">19</text>
<text x="341.7" y="98.7">SRA</text>
<text x="349.2" y="97.3">12</text>
<text x="37.4" y="104.4">21</text>
<text x="43" y="102.2">EN</text>
<text x="43" y="105.8">CLK</text>
<text x="81.1" y="107.9">26</text>
<text x="173.3" y="104.4">21</text>
<text x="178.9" y="102.2">EN</text>
<text x="178.9" y="105.8">CLK</text>
<text x="217" y="107.9">26</text>
<text x="303.8" y="104.4">21</text>
<text x="309.4" y="102.2">EN</text>
<text x="309.4" y="105.8">CLK</text>
<text x="347.5" y="107.9">26</text>
<text x="37.4" y="111.4">38</text>
<text x="43" y="112.8">SG_TST</text>
<text x="75.2" y="112.8">OB2</text>
<text x="75.2" y="109.3">OB1</text>
<text x="81.1" y="111.4">23</text>
<text x="173.3" y="111.4">38</text>
<text x="178.9" y="112.8">SG_TST</text>
<text x="211" y="112.8">OB2</text>
<text x="211" y="109.3">OB1</text>
<text x="217" y="111.4">23</text>
<text x="303.8" y="111.4">38</text>
<text x="309.4" y="112.8">SG_TST</text>
<text x="341.6" y="112.8">OB2</text>
<text x="341.6" y="109.3">OB1</text>
<text x="347.5" y="111.4">23</text>
<text x="37.4" y="114.9">37</text>
<text x="37.4" y="118.5">43</text>
<text x="43" y="116.3">TST_ANA</text>
<text x="43" y="119.9">TST_MODE</text>
<text x="75.3" y="119.9">BRB</text>
<text x="82.9" y="118.5">25</text>
<text x="173.3" y="114.9">37</text>
<text x="173.3" y="118.5">43</text>
<text x="178.9" y="116.3">TST_ANA</text>
<text x="178.9" y="119.9">TST_MODE</text>
<text x="211.2" y="119.9">BRB</text>
<text x="218.7" y="118.5">25</text>
<text x="303.8" y="114.9">37</text>
<text x="303.8" y="118.5">43</text>
<text x="309.4" y="116.3">TST_ANA</text>
<text x="309.4" y="119.9">TST_MODE</text>
<text x="341.7" y="119.9">BRB</text>
<text x="349.2" y="118.5">25</text>
<text x="75.3" y="123.4">SRB</text>
<text x="82.9" y="122">22</text>
<text x="211.2" y="123.4">SRB</text>
<text x="218.7" y="122">22</text>
<text x="341.7" y="123.4">SRB</text>
<text x="349.2" y="122">22</text>
<text x="46.9" y="128.7" transform="rotate(-90 46.9 128.7)">GND</text>
<text x="50.4" y="128.7" transform="rotate(-90 50.4 128.7)">GND</text>
<text x="54" y="128.7" transform="rotate(-90 54 128.7)">GND</text>
<text x="68.1" y="128.7" transform="rotate(-90 68.1 128.7)">NC</text>
<text x="71.6" y="128.7" transform="rotate(-90 71.6 128.7)">NC</text>
<text x="75.1" y="128.7" transform="rotate(-90 75.1 128.7)">NC</text>
<text x="78.7" y="128.7" transform="rotate(-90 78.7 128.7)">NC</text>
<text x="182.7" y="128.7" transform="rotate(-90 182.7 128.7)">GND</text>
<text x="186.3" y="128.7" transform="rotate(-90 186.3 128.7)">GND</text>
<text x="189.8" y="128.7" transform="rotate(-90 189.8 128.7)">GND</text>
<text x="203.9" y="128.7" transform="rotate(-90 203.9 128.7)">NC</text>
<text x="207.4" y="128.7" transform="rotate(-90 207.4 128.7)">NC</text>
<text x="211" y="128.7" transform="rotate(-90 211 128.7)">NC</text>
<text x="214.5" y="128.7" transform="rotate(-90 214.5 128.7)">NC</text>
<text x="313.3" y="128.7" transform="rotate(-90 313.3 128.7)">GND</text>
<text x="316.8" y="128.7" transform="rotate(-90 316.8 128.7)">GND</text>
<text x="320.3" y="128.7" transform="rotate(-90 320.3 128.7)">GND</text>
<text x="334.4" y="128.7" transform="rotate(-90 334.4 128.7)">NC</text>
<text x="338" y="128.7" transform="rotate(-90 338 128.7)">NC</text>
<text x="341.5" y="128.7" transform="rotate(-90 341.5 128.7)">NC</text>
<text x="345" y="128.7" transform="rotate(-90 345 128.7)">NC</text>
<text x="45.5" y="134.3" transform="rotate(-90 45.5 134.3)">17</text>
<text x="49" y="134.3" transform="rotate(-90 49 134.3)">39</text>
<text x="52.6" y="134.3" transform="rotate(-90 52.6 134.3)">44</text>
<text x="66.7" y="132.7" transform="rotate(-90 66.7 132.7)">1</text>
<text x="70.2" y="134.3" transform="rotate(-90 70.2 134.3)">20</text>
<text x="73.7" y="134.3" transform="rotate(-90 73.7 134.3)">33</text>
<text x="77.3" y="134.3" transform="rotate(-90 77.3 134.3)">34</text>
<text x="181.3" y="134.3" transform="rotate(-90 181.3 134.3)">17</text>
<text x="184.9" y="134.3" transform="rotate(-90 184.9 134.3)">39</text>
<text x="188.4" y="134.3" transform="rotate(-90 188.4 134.3)">44</text>
<text x="202.5" y="132.7" transform="rotate(-90 202.5 132.7)">1</text>
<text x="206" y="134.3" transform="rotate(-90 206 134.3)">20</text>
<text x="209.5" y="134.3" transform="rotate(-90 209.5 134.3)">33</text>
<text x="213.1" y="134.3" transform="rotate(-90 213.1 134.3)">34</text>
<text x="311.9" y="134.3" transform="rotate(-90 311.9 134.3)">17</text>
<text x="315.4" y="134.3" transform="rotate(-90 315.4 134.3)">39</text>
<text x="318.9" y="134.3" transform="rotate(-90 318.9 134.3)">44</text>
<text x="333" y="132.7" transform="rotate(-90 333 132.7)">1</text>
<text x="336.5" y="134.3" transform="rotate(-90 336.5 134.3)">20</text>
<text x="340.1" y="134.3" transform="rotate(-90 340.1 134.3)">33</text>
<text x="343.6" y="134.3" transform="rotate(-90 343.6 134.3)">34</text>
</g>
</svg>
